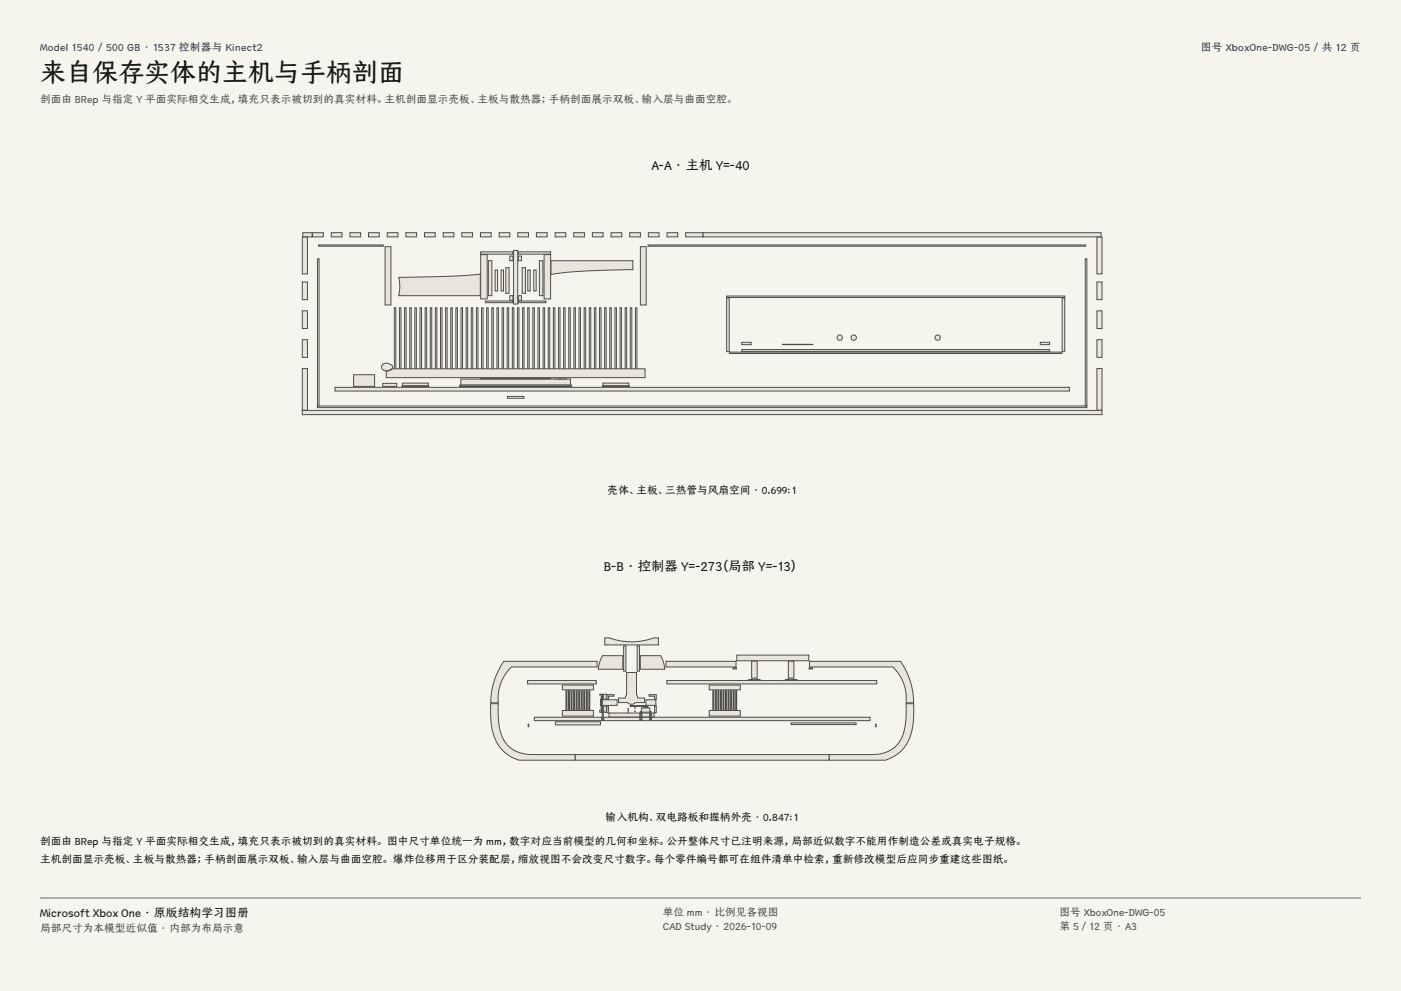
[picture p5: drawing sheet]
<svg xmlns="http://www.w3.org/2000/svg" width="420mm" height="297mm" viewBox="0 0 420 297" stroke-linecap="round" stroke-linejoin="round" font-family="sans-serif">
<g fill="#f5f4ed">
<path d="M0 0h420v297h-420z"/>
<path d="M12 12h396v275h-396z"/>
</g>
<g fill="#e8e6dc" stroke="#504e49" stroke-width=".3">
<path d="M90.6 123h239.8v1.3h-239.8z" fill-rule="evenodd"/>
<path d="M210.7 69.7h119.4v1.3h-119.4z" fill-rule="evenodd"/>
<path d="M205.5 69.7h5.2v1.3h-5.2z" fill-rule="evenodd"/>
<path d="M200 69.7h3.2v1.3h-3.2z" fill-rule="evenodd"/>
<path d="M194.4 69.7h3.2v1.3h-3.2z" fill-rule="evenodd"/>
<path d="M188.8 69.7h3.2v1.3h-3.2z" fill-rule="evenodd"/>
<path d="M183.2 69.7h3.2v1.3h-3.2z" fill-rule="evenodd"/>
<path d="M177.6 69.7h3.2v1.3h-3.2z" fill-rule="evenodd"/>
<path d="M172 69.7h3.2v1.3h-3.2z" fill-rule="evenodd"/>
<path d="M166.4 69.7h3.2v1.3h-3.2z" fill-rule="evenodd"/>
<path d="M160.8 69.7h3.2v1.3h-3.2z" fill-rule="evenodd"/>
<path d="M155.2 69.7h3.2v1.3h-3.2z" fill-rule="evenodd"/>
<path d="M149.6 69.7h3.2v1.3h-3.2z" fill-rule="evenodd"/>
<path d="M144 69.7h3.3v1.3h-3.3z" fill-rule="evenodd"/>
<path d="M138.4 69.7h3.3v1.3h-3.3z" fill-rule="evenodd"/>
<path d="M132.9 69.7h3.2v1.3h-3.2z" fill-rule="evenodd"/>
<path d="M127.3 69.7h3.2v1.3h-3.2z" fill-rule="evenodd"/>
<path d="M121.7 69.7h3.2v1.3h-3.2z" fill-rule="evenodd"/>
<path d="M116.1 69.7h3.2v1.3h-3.2z" fill-rule="evenodd"/>
<path d="M110.5 69.7h3.2v1.3h-3.2z" fill-rule="evenodd"/>
<path d="M104.9 69.7h3.2v1.3h-3.2z" fill-rule="evenodd"/>
<path d="M99.3 69.7h3.2v1.3h-3.2z" fill-rule="evenodd"/>
<path d="M93.7 69.7h3.2v1.3h-3.2z" fill-rule="evenodd"/>
<path d="M90.8 69.7h2.8v1.3h-2.8z" fill-rule="evenodd"/>
<path d="M90.6 110.5h1.6v12.4h-1.6z" fill-rule="evenodd"/>
<path d="M90.6 71.1h1.6v11h-1.6z" fill-rule="evenodd"/>
<path d="M90.6 84.5h1.6v5.3h-1.6z" fill-rule="evenodd"/>
<path d="M90.6 93.2h1.6v5.2h-1.6z" fill-rule="evenodd"/>
<path d="M90.6 101.8h1.6v5.3h-1.6z" fill-rule="evenodd"/>
<path d="M328.8 110.5h1.6v12.4h-1.6z" fill-rule="evenodd"/>
<path d="M328.8 71.1h1.6v11h-1.6z" fill-rule="evenodd"/>
<path d="M328.8 84.5h1.6v5.3h-1.6z" fill-rule="evenodd"/>
<path d="M328.8 93.2h1.6v5.2h-1.6z" fill-rule="evenodd"/>
<path d="M328.8 101.8h1.6v5.3h-1.6z" fill-rule="evenodd"/>
<path d="M95.2 121.7h230.6v.5h-230.6z" fill-rule="evenodd"/>
<path d="M325.3 77.6h.5v44h-.5z" fill-rule="evenodd"/>
<path d="M95.2 77.6h.5v44h-.5z" fill-rule="evenodd"/>
<path d="M137.8 115.4h33.6v.4h-33.6z" fill-rule="evenodd"/>
<path d="M138.2 113.6h32.8v1.7h-32.8z" fill-rule="evenodd"/>
<path d="M167.8 113.6h.2z" fill-rule="evenodd"/>
<path d="M167.3 113.6h.2z" fill-rule="evenodd"/>
<path d="M166.5 113.6h.2z" fill-rule="evenodd"/>
<path d="M168.4 113.6h.2z" fill-rule="evenodd"/>
<path d="M169.5 113.6h.2z" fill-rule="evenodd"/>
<path d="M169 113.6h.2z" fill-rule="evenodd"/>
<path d="M144.1 113.3h21v.2h-21z" fill-rule="evenodd"/>
<path d="M180.6 115.7h8.1v.2h-8.1z" fill-rule="evenodd"/>
<path d="M180.8 114.8h7.7v.8h-7.7z" fill-rule="evenodd"/>
<path d="M120.5 115.7h8v.2h-8z" fill-rule="evenodd"/>
<path d="M120.6 114.8h7.8v.8h-7.8z" fill-rule="evenodd"/>
<path d="M106 112.3h6.3v3.5h-6.3z" fill-rule="evenodd"/>
<path d="M114.7 114.9h4.2v.9h-4.2z" fill-rule="evenodd"/>
<path d="M114.7 109.2a1.92 1.92 0 0 1 3 1 1.79 1.79 0 0 1-1.7 1 1.79 1.79 0 0 1-1.6-1.2z" fill-rule="evenodd"/>
<path d="M190.5 92.2h.4v18.2h-.4z" fill-rule="evenodd"/>
<path d="M189 92.2h.4v18.2h-.4z" fill-rule="evenodd"/>
<path d="M187.4 92.2h.5v18.2h-.5z" fill-rule="evenodd"/>
<path d="M185.9 92.2h.4v18.2h-.4z" fill-rule="evenodd"/>
<path d="M184.3 92.2h.5v18.2h-.5z" fill-rule="evenodd"/>
<path d="M182.8 92.2h.5v18.2h-.5z" fill-rule="evenodd"/>
<path d="M181.3 92.2h.4v18.2h-.4z" fill-rule="evenodd"/>
<path d="M179.7 92.2h.5v18.2h-.5z" fill-rule="evenodd"/>
<path d="M178.2 92.2h.4v18.2h-.4z" fill-rule="evenodd"/>
<path d="M176.7 92.2h.4v18.2h-.4z" fill-rule="evenodd"/>
<path d="M175.1 92.2h.5v18.2h-.5z" fill-rule="evenodd"/>
<path d="M173.6 92.2h.4v18.2h-.4z" fill-rule="evenodd"/>
<path d="M172 92.2h.5v18.2h-.5z" fill-rule="evenodd"/>
<path d="M170.5 92.2h.5v18.2h-.5z" fill-rule="evenodd"/>
<path d="M169 92.2h.4v18.2h-.4z" fill-rule="evenodd"/>
<path d="M167.4 92.2h.5v18.2h-.5z" fill-rule="evenodd"/>
<path d="M165.9 92.2h.4v18.2h-.4z" fill-rule="evenodd"/>
<path d="M164.4 92.2h.4v18.2h-.4z" fill-rule="evenodd"/>
<path d="M162.8 92.2h.5v18.2h-.5z" fill-rule="evenodd"/>
<path d="M161.3 92.2h.4v18.2h-.4z" fill-rule="evenodd"/>
<path d="M159.7 92.2h.5v18.2h-.5z" fill-rule="evenodd"/>
<path d="M158.2 92.2h.5v18.2h-.5z" fill-rule="evenodd"/>
<path d="M156.7 92.2h.4v18.2h-.4z" fill-rule="evenodd"/>
<path d="M155.1 92.2h.5v18.2h-.5z" fill-rule="evenodd"/>
<path d="M153.6 92.2h.4v18.2h-.4z" fill-rule="evenodd"/>
<path d="M152 92.2h.5v18.2h-.5z" fill-rule="evenodd"/>
<path d="M150.5 92.2h.5v18.2h-.5z" fill-rule="evenodd"/>
<path d="M149 92.2h.4v18.2h-.4z" fill-rule="evenodd"/>
<path d="M147.4 92.2h.5v18.2h-.5z" fill-rule="evenodd"/>
<path d="M145.9 92.2h.5v18.2h-.5z" fill-rule="evenodd"/>
<path d="M144.4 92.2h.4v18.2h-.4z" fill-rule="evenodd"/>
<path d="M142.8 92.2h.5v18.2h-.5z" fill-rule="evenodd"/>
<path d="M141.3 92.2h.4v18.2h-.4z" fill-rule="evenodd"/>
<path d="M139.7 92.2h.5v18.2h-.5z" fill-rule="evenodd"/>
<path d="M138.2 92.2h.5v18.2h-.5z" fill-rule="evenodd"/>
<path d="M136.7 92.2h.4v18.2h-.4z" fill-rule="evenodd"/>
<path d="M135.1 92.2h.5v18.2h-.5z" fill-rule="evenodd"/>
<path d="M133.6 92.2h.4v18.2h-.4z" fill-rule="evenodd"/>
<path d="M132.1 92.2h.4v18.2h-.4z" fill-rule="evenodd"/>
<path d="M130.5 92.2h.5v18.2h-.5z" fill-rule="evenodd"/>
<path d="M129 92.2h.4v18.2h-.4z" fill-rule="evenodd"/>
<path d="M127.4 92.2h.5v18.2h-.5z" fill-rule="evenodd"/>
<path d="M125.9 92.2h.5v18.2h-.5z" fill-rule="evenodd"/>
<path d="M124.4 92.2h.4v18.2h-.4z" fill-rule="evenodd"/>
<path d="M122.8 92.2h.5v18.2h-.5z" fill-rule="evenodd"/>
<path d="M121.3 92.2h.4v18.2h-.4z" fill-rule="evenodd"/>
<path d="M119.8 92.2h.4v18.2h-.4z" fill-rule="evenodd"/>
<path d="M118.2 92.2h.5v18.2h-.5z" fill-rule="evenodd"/>
<path d="M115.8 111.3l.8-.2 1.1-.6h75.7v2.7h-77.6z" fill-rule="evenodd"/>
<path d="M152.1 118.8h5v.6h-5z" fill-rule="evenodd"/>
<path d="M192 73.9h1.7v17.5h-1.7z" fill-rule="evenodd"/>
<path d="M115.4 73.9h1.8v17.5h-1.8z" fill-rule="evenodd"/>
<path d="M145.5 90.2h8.2v.5h-8.2z" fill-rule="evenodd"/>
<path d="M155.4 90.2h8.3v.5h-8.3z" fill-rule="evenodd"/>
<path d="M154 75.1h1.2v16h-1.2z" fill-rule="evenodd"/>
<path d="M152.8 88.6h1v1.4h-1z" fill-rule="evenodd"/>
<path d="M155.4 88.6h.9v1.4h-.9z" fill-rule="evenodd"/>
<path d="M152.8 76.7h1v1.4h-1z" fill-rule="evenodd"/>
<path d="M155.4 76.7h.9v1.4h-.9z" fill-rule="evenodd"/>
<path d="M151.6 80.2h1v7.7h-1z" fill-rule="evenodd"/>
<path d="M156.5 80.2h1v7.7h-1z" fill-rule="evenodd"/>
<path d="M148.4 80.9h.8v6.3h-.8z" fill-rule="evenodd"/>
<path d="M150.2 80.9h.7v6.3h-.7z" fill-rule="evenodd"/>
<path d="M158.2 80.9h.8v6.3h-.8z" fill-rule="evenodd"/>
<path d="M160 80.9h.7v6.3h-.7z" fill-rule="evenodd"/>
<path d="M146.4 78.1h1.1v10.5h-1.1z" fill-rule="evenodd"/>
<path d="M161.7 78.1h1.1v10.5h-1.1z" fill-rule="evenodd"/>
<path d="M144.1 76.3h2v13.3h-2z" fill-rule="evenodd"/>
<path d="M163.1 76.3h2v13.3h-2z" fill-rule="evenodd"/>
<path d="M144.1 75.5h9.6v.7h-9.6z" fill-rule="evenodd"/>
<path d="M155.4 75.5h9.7v.7h-9.7z" fill-rule="evenodd"/>
<path d="M318.4 89.3h.8v16.1h-.8z" fill-rule="evenodd"/>
<path d="M217.8 89.3h.8v16.1h-.8z" fill-rule="evenodd"/>
<path d="M218.7 105.5h99.6v.4h-99.6z" fill-rule="evenodd"/>
<path d="M217.8 88.7h101.4v.5h-101.4z" fill-rule="evenodd"/>
<path d="M222.4 104.8h92.2v.5h-92.2z" fill-rule="evenodd"/>
<path d="M311.9 102.6h2.7v.7h-2.7z" fill-rule="evenodd"/>
<path d="M222.4 102.6h2.8v.7h-2.8z" fill-rule="evenodd"/>
<path d="M234.6 103.2l9.1 .1z" fill-rule="evenodd"/>
<path d="M119.5 83.1l14.2-.3 10.3-.7v6.5h-24.5l.3-2.4z" fill-rule="evenodd"/>
<path d="M165.2 78.1h24.6v2.7l-17 .6-7.6 .9z" fill-rule="evenodd"/>
<path d="M194.3 73.4h131.2v.4h-131.2z" fill-rule="evenodd"/>
<path d="M95.5 73.4h19.4v.4h-19.4z" fill-rule="evenodd"/>
<path d="M100.4 116.1h220.2v1.1h-220.2z" fill-rule="evenodd"/>
<path d="M172.4 226.1h76.2v1.7h-76.2z" fill-rule="evenodd"/>
<path d="M151 198.2h28v1.7h-25.7a13.2 13.2 0 0 0-3.9 10.7h-2.3a22.1 22.1 0 0 1 3.9-12.4z" fill-rule="evenodd"/>
<path d="M242.7 198.2h27.3a22.1 22.1 0 0 1 3.9 12.4h-2.3a13.2 13.2 0 0 0-3.9-10.7h-25z" fill-rule="evenodd"/>
<path d="M199.7 198.2h21v1.7h-21z" fill-rule="evenodd"/>
<path d="M248.6 226.1h13.6a9.2 9.2 0 0 0 9.2-9l.2-6.2h2.3a20.4 20.4 0 0 1-2.1 12.1 11.1 11.1 0 0 1-6.4 4.8h-16.8z" fill-rule="evenodd"/>
<path d="M147.1 210.9h2.3a21 21 0 0 0 1.9 11.3 8.8 8.8 0 0 0 7.5 3.9h13.6v1.7h-16.8a11.5 11.5 0 0 1-8.2-9.7l-.3-3.6z" fill-rule="evenodd"/>
<path d="M180.6 196.5h6.1v4.1h-7.3a10 10 0 0 1 1.2-4.1z" fill-rule="evenodd"/>
<path d="M192 196.5h6.1a10 10 0 0 1 1.2 4.1h-7.3z" fill-rule="evenodd"/>
<path d="M187 193.5h.6v7.7h-.6z" fill-rule="evenodd"/>
<path d="M191 193.5h.7v7.7h-.7z" fill-rule="evenodd"/>
<path d="M181.3 191.2h1.3a19.5 19.5 0 0 0 13.4 0h1.4v2.1h-16.1z" fill-rule="evenodd"/>
<path d="M220.9 196.3h21.6v1.7h-21.6z" fill-rule="evenodd"/>
<path d="M195.3 215h65.5v1h-65.5z" fill-rule="evenodd"/>
<path d="M160.2 215h20.2v1h-20.2z" fill-rule="evenodd"/>
<path d="M181 215h10.8v1h-10.8z" fill-rule="evenodd"/>
<path d="M192.4 215h2.3v1h-2.3z" fill-rule="evenodd"/>
<path d="M199.9 204h62.9v1h-62.9z" fill-rule="evenodd"/>
<path d="M158.2 204h20.6v1h-20.6z" fill-rule="evenodd"/>
<path d="M166.5 216.3h13.5v.9h-13.5z" fill-rule="evenodd"/>
<path d="M237.2 216.7h19.4v.5h-19.4z" fill-rule="evenodd"/>
<path d="M212.6 212.9h9.3v1.7h-9.3z" fill-rule="evenodd"/>
<path d="M212.6 205.3h9.3v1.4h-9.3z" fill-rule="evenodd"/>
<path d="M220.5 207h.4v5.7h-.4z" fill-rule="evenodd"/>
<path d="M219.8 207h.3v5.7h-.3z" fill-rule="evenodd"/>
<path d="M219 207h.3v5.7h-.3z" fill-rule="evenodd"/>
<path d="M218.3 207h.3v5.7h-.3z" fill-rule="evenodd"/>
<path d="M217.5 207h.3v5.7h-.3z" fill-rule="evenodd"/>
<path d="M216.7 207h.3v5.7h-.3z" fill-rule="evenodd"/>
<path d="M216 207h.3v5.7h-.3z" fill-rule="evenodd"/>
<path d="M215.2 207h.3v5.7h-.3z" fill-rule="evenodd"/>
<path d="M214.5 207h.3v5.7h-.3z" fill-rule="evenodd"/>
<path d="M213.7 207h.3v5.7h-.3z" fill-rule="evenodd"/>
<path d="M168.6 212.9h9.3v1.7h-9.3z" fill-rule="evenodd"/>
<path d="M168.6 205.3h9.3v1.4h-9.3z" fill-rule="evenodd"/>
<path d="M176.5 207h.3v5.7h-.3z" fill-rule="evenodd"/>
<path d="M175.8 207h.3v5.7h-.3z" fill-rule="evenodd"/>
<path d="M175 207h.3v5.7h-.3z" fill-rule="evenodd"/>
<path d="M174.2 207h.3v5.7h-.3z" fill-rule="evenodd"/>
<path d="M173.5 207h.3v5.7h-.3z" fill-rule="evenodd"/>
<path d="M172.7 207h.3v5.7h-.3z" fill-rule="evenodd"/>
<path d="M172 207h.3v5.7h-.3z" fill-rule="evenodd"/>
<path d="M171.2 207h.3v5.7h-.3z" fill-rule="evenodd"/>
<path d="M170.4 207h.3v5.7h-.3z" fill-rule="evenodd"/>
<path d="M169.7 207h.3v5.7h-.3z" fill-rule="evenodd"/>
<path d="M182.6 213.7h9.2v1.2h-9.2z" fill-rule="evenodd"/>
<path d="M192.4 213.7h2.3v1.2h-2.3z" fill-rule="evenodd"/>
<path d="M195.3 213.7h.8v1.2h-.8z" fill-rule="evenodd"/>
<path d="M194.6 208.2h2.1v1.4h-.5v-.9h-1.6z" fill-rule="evenodd"/>
<path d="M181.9 208.2h2.2v.5h-1.7v.9h-.5z" fill-rule="evenodd"/>
<path d="M196.2 211.5h.5v2.1h-.5z" fill-rule="evenodd"/>
<path d="M181.9 211.5h.5v2.1h-.5z" fill-rule="evenodd"/>
<path d="M180.6 209.7h4.4v1.7h-4.4z" fill-rule="evenodd"/>
<path d="M193.7 209.7h2.9v1.7h-2.9z" fill-rule="evenodd"/>
<path d="M187.9 201.5h2.9v6.6l.4 1.1h2v1.4h-2.6a1.86 1.86 0 0 1-2.5 0h-2.7v-1.4h2.1l.4-1.1z" fill-rule="evenodd"/>
<path d="M190.3 213.1l.1 .2z" fill-rule="evenodd"/>
<path d="M188.3 212.8v.2z" fill-rule="evenodd"/>
<path d="M188.3 212.3v.2z" fill-rule="evenodd"/>
<path d="M190.3 212.1l.1 .2z" fill-rule="evenodd"/>
<path d="M188.3 213.3l.1 .1z" fill-rule="evenodd"/>
<path d="M192.3 212.2h2.5v1.2h-2.5z" fill-rule="evenodd"/>
<path d="M192.9 211.7h1.3v.4h-1.3z" fill-rule="evenodd"/>
<path d="M188.9 211.5h5.1v.2h-5.1z" fill-rule="evenodd"/>
<path d="M194.8 213.3h.4v2.6h-.4z" fill-rule="evenodd"/>
<path d="M192 213.3h.3v2.6h-.3z" fill-rule="evenodd"/>
<path d="M180.5 213.3h.4v2.6h-.4z" fill-rule="evenodd"/>
<path d="M180.9 211.5h.9v2h-.8v-.5h-.6v.5h-.6v-.7h1.1z" fill-rule="evenodd"/>
<path d="M179.8 208.1h2v1.5h-.9v-1.3h-1.1z" fill-rule="evenodd"/>
<path d="M180.4 211.4h.2v1.1h-.2z" fill-rule="evenodd"/>
<path d="M180.4 208.6h.2v1.1h-.2z" fill-rule="evenodd"/>
<path d="M180.3 212v.5z" fill-rule="evenodd"/>
<path d="M180.3 208.7v.4z" fill-rule="evenodd"/>
<path d="M180.1 209.5l.1 2.2z" fill-rule="evenodd"/>
<path d="M224.1 203.9h4.1z" fill-rule="evenodd"/>
<path d="M224.4 203.9a4.6 4.6 0 0 1 3.6 0z" fill-rule="evenodd"/>
<path d="M225.3 198.2h1.7v5h-1.7z" fill-rule="evenodd"/>
<path d="M235.1 203.9h4.1z" fill-rule="evenodd"/>
<path d="M235.4 203.9a4.6 4.6 0 0 1 3.6 0z" fill-rule="evenodd"/>
<path d="M236.3 198.2h1.7v5h-1.7z" fill-rule="evenodd"/>
<path d="M219.8 200.1h1v.4h-1z" fill-rule="evenodd"/>
<path d="M242.6 200.1h1v.4h-1z" fill-rule="evenodd"/>
<path d="M262.4 217.6h.3v.2z" fill-rule="evenodd"/>
<path d="M262.4 217.1l.3-.1v.3z" fill-rule="evenodd"/>
<path d="M158.3 217.6h.2v.2z" fill-rule="evenodd"/>
<path d="M158.3 217.1l.2-.1v.3z" fill-rule="evenodd"/>
<circle cx="281.1" cy="101.2" r=".8"/>
<circle cx="255.9" cy="101.2" r=".8"/>
<circle cx="251.7" cy="101.2" r=".8"/>
</g>
<path d="M12 269.3h396zM12 269h396v.3h-396z" fill-rule="evenodd" fill="#504e49"/>
<text font-size="7.8" fill="#141413" x="12" y="24.7">来自保存实体的主机与手柄剖面</text>
<g font-size="4" fill="#141413">
<text x="195.3" y="51">A-A · 主机 Y=-40</text>
<text x="181" y="171">B-B · 控制器 Y=-273（局部 Y=-13）</text>
</g>
<text font-size="3.5" fill="#141413" x="12" y="274.9">Microsoft Xbox One · 原版结构学习图册</text>
<g font-size="3.2" fill="#1b365d">
<text x="12" y="15.3">Model 1540 / 500 GB · 1537 控制器与 Kinect2</text>
<text x="360" y="15.3">图号 XboxOne-DWG-05 / 共 12 页</text>
</g>
<g font-size="3.2" fill="#504e49">
<text x="12" y="30.9">剖面由 BRep 与指定 Y 平面实际相交生成，填充只表示被切到的真实材料。主机剖面显示壳板、主板与散热器；手柄剖面展示双板、输入层与曲面空腔。</text>
<text x="198.7" y="274.5">单位 mm · 比例见各视图</text>
<text x="317.6" y="274.5">图号 XboxOne-DWG-05</text>
<text x="12" y="279.3">局部尺寸为本模型近似值 · 内部为布局示意</text>
<text x="198.7" y="278.8">CAD Study · 2026-10-09</text>
<text x="317.6" y="278.8">第 5 / 12 页 · A3</text>
</g>
<g font-size="3.2" fill="#141413">
<text x="182.2" y="148">壳体、主板、三热管与风扇空间 · 0.699:1</text>
<text x="181.7" y="246">输入机构、双电路板和握柄外壳 · 0.847:1</text>
<text x="12" y="253.3">剖面由 BRep 与指定 Y 平面实际相交生成，填充只表示被切到的真实材料。 图中尺寸单位统一为 mm，数字对应当前模型的几何和坐标。公开整体尺寸已注明来源，局部近似数字不能用作制造公差或真实电子规格。</text>
<text x="12" y="258.6">主机剖面显示壳板、主板与散热器；手柄剖面展示双板、输入层与曲面空腔。 爆炸位移用于区分装配层，缩放视图不会改变尺寸数字。每个零件编号都可在组件清单中检索，重新修改模型后应同步重建这些图纸。</text>
</g>
</svg>
